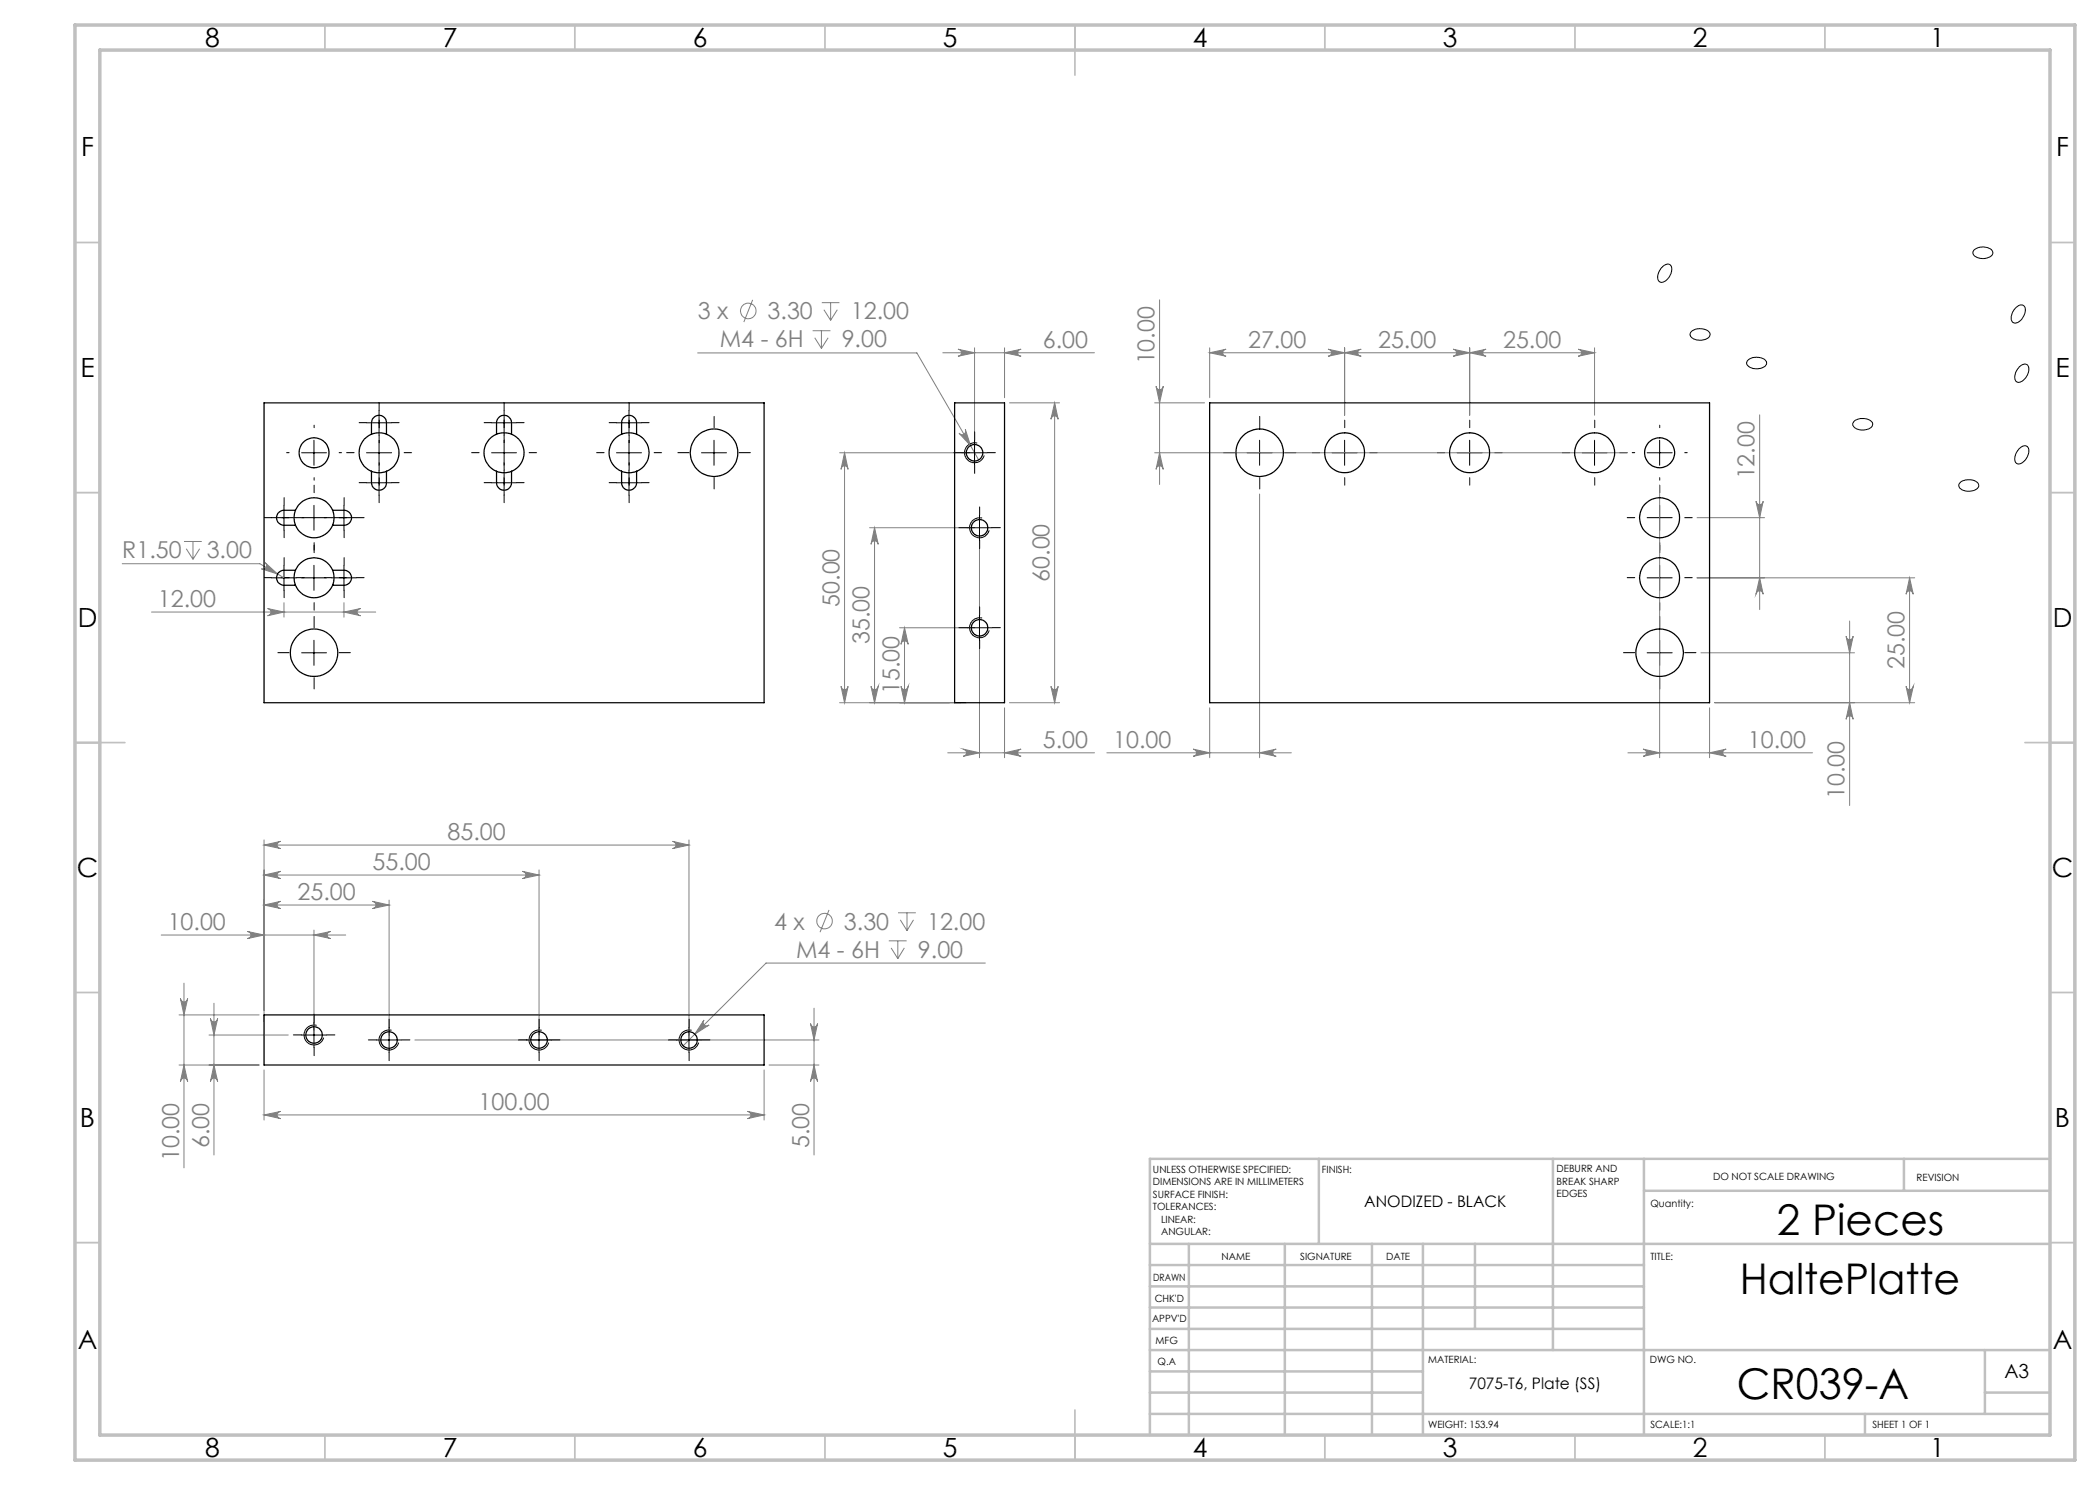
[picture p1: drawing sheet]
<svg xmlns="http://www.w3.org/2000/svg" width="420mm" height="297mm" viewBox="0 0 420 297" stroke-linecap="round" stroke-linejoin="round" font-family="sans-serif">
<g fill="none" stroke="#c0c0c0" stroke-width=".35">
<path d="M65 5v5M115 5v5M165 5v5M215 5v10M265 5v5M315 5v5M365 5v5M15 48.5h5M410 48.5h5M15 98.5h5M410 98.5h5M15 148.5h10"/>
<path d="M405 148.5h10M15 198.5h5M410 198.5h5M15 248.5h5M410 248.5h5M65 287v5M115 287v5M165 287v5M215 282v10M265 287v5M315 287v5M365 287v5"/>
</g>
<g fill="none" stroke="#c0c0c0" stroke-width=".5">
<path d="M263.8 231.8v17M310.6 231.8v38.2M328.8 231.8v55.2M328.8 238.2h81.2M380.8 231.8v6.4M410 231.8h-180v55.2M230 248.8h180M230 257.3h98.8M230 253h98.8M237.8 248.8v38.2M257 248.8v38.2M274.4 248.8v38.2"/>
<path d="M284.6 248.8v38.2M295 248.8v17M230 265.8h98.8M230 261.5h98.8M230 278.5h54.6M230 274.3h54.6M230 270h180M397 278.5h13M397 270v12.8M230 282.8h180M373 282.8v4.2"/>
</g>
<path d="M15 5h400v287h-400zM20 10h390v277h-390z" fill="none" stroke="#c0c0c0" stroke-width=".7"/>
<g fill="none" stroke="#808080" stroke-width=".2">
<path d="M150.5 60l-1.7 4.4M231.9 60v36.9M139.5 70.6h43.9l12.3 21.4M162.5 66.1h3.6M162.9 67.6l1.4 2.1M164.3 66.1v3.6M164.4 60.5h3.5M164.8 61.9l1.3 2.2M165.6 67.6l-1.3 2.1M166.1 60.5v3.6M167.5 61.9l-1.4 2.2M188.6 70.6h30.3"/>
<path d="M191.6 69.8l3.3 .8-3.3 .7a.71 .71 0 0 0 .7-.7 .71 .71 0 0 0-.7-.8zM194.9 69.6v20M200.9 70.6l3.3-.8a.71 .71 0 0 0-.7 .8 .71 .71 0 0 0 .7 .7zM200.9 69.6v9.9M231.2 77.3a.72 .72 0 0 0 .7 .6 .72 .72 0 0 0 .8-.6l-.8 3.3zM241.9 69.6v9.9M241.9 70.6h77M241.9 70.6l3.3-.8a.71 .71 0 0 0-.7 .8 .71 .71 0 0 0 .7 .7zM265.6 69.8l3.3 .8-3.3 .7a.71 .71 0 0 0 .7-.7 .71 .71 0 0 0-.7-.8zM268.9 70.6l3.3-.8a.71 .71 0 0 0-.6 .8 .71 .71 0 0 0 .6 .7zM268.9 69.6v13.4M290.6 69.8l3.3 .8-3.3 .7a.71 .71 0 0 0 .7-.7 .71 .71 0 0 0-.7-.8z"/>
<path d="M293.9 70.6l3.3-.8a.71 .71 0 0 0-.7 .8 .71 .71 0 0 0 .7 .7zM293.9 69.6v13.4M315.6 69.8l3.3 .8-3.3 .7a.71 .71 0 0 0 .7-.7 .71 .71 0 0 0-.7-.8zM318.9 69.6v13.4M167.9 90.6h26M168.9 90.6v49.9M168.9 90.6l.7 3.3a.71 .71 0 0 0-.7-.7 .71 .71 0 0 0-.7 .7zM191.8 86.6a.74 .74 0 0 0 1 .3 .74 .74 0 0 0 .3-1l1 3.2zM201.9 80.6h10M210.9 80.6l.7 3.3a.72 .72 0 0 0-.7-.7 .72 .72 0 0 0-.7 .7zM210.9 80.6v59.9M230.9 80.6h10"/>
<path d="M230.9 90.6h94.5M231.9 90.6l.8 3.3a.72 .72 0 0 0-.8-.7 .72 .72 0 0 0-.7 .7zM251.9 98.8v52.7M331.9 97v54.5M351.9 83v38.9M24.4 112.7h27.6l4.8 2.9M36.8 108.3h3.6M37.3 109.7l1.3 2.2M38.6 108.3v3.6M39.9 109.7l-1.3 2.2M53 112.5l2.5 2.3-3.2-1a.72 .72 0 0 0 .9-.3 .72 .72 0 0 0-.2-1zM173.9 105.5h21"/>
<path d="M174.9 105.5v35M174.9 105.5l.7 3.4a.72 .72 0 0 0-.7-.7 .72 .72 0 0 0-.7 .7zM195.9 106.6v44.9M339.4 103.5h13.5M339.4 115.6h43.5M351.2 100.3a.72 .72 0 0 0 .7 .6 .72 .72 0 0 0 .7-.6l-.7 3.2zM351.9 115.6l.7 3.2a.72 .72 0 0 0-.7-.6 .72 .72 0 0 0-.7 .6zM381.9 115.6v24.9M381.9 115.6l.8 3.2a.72 .72 0 0 0-.8-.6 .72 .72 0 0 0-.7 .6zM30.3 122.4h44.8M53.5 121.7l3.3 .7-3.3 .8a.72 .72 0 0 0 .7-.8 .72 .72 0 0 0-.7-.7zM56.8 120.5v2.9"/>
<path d="M68.8 122.4l3.3-.7a.72 .72 0 0 0-.7 .7 .72 .72 0 0 0 .7 .8zM68.8 120.5v2.9M168.2 137.3a.71 .71 0 0 0 .7 .6 .71 .71 0 0 0 .7-.6l-.7 3.2zM174.2 137.3a.72 .72 0 0 0 .7 .6 .72 .72 0 0 0 .7-.6l-.7 3.2zM179.9 125.6h15M180.2 137.3a.72 .72 0 0 0 .7 .6 .72 .72 0 0 0 .7-.6l-.7 3.2zM180.9 125.6v14.9M180.9 125.6l.7 3.3a.72 .72 0 0 0-.7-.7 .72 .72 0 0 0-.7 .7zM210.2 137.3a.72 .72 0 0 0 .7 .6 .72 .72 0 0 0 .7-.6l-.7 3.2zM340.2 130.6h30.7M369.2 127.2a.71 .71 0 0 0 .7 .7 .71 .71 0 0 0 .7-.7l-.7 3.4zM369.9 124.2v36.9"/>
<path d="M381.2 137.3a.72 .72 0 0 0 .7 .6 .72 .72 0 0 0 .8-.6l-.8 3.2zM167.9 140.5h25.4M189.5 150.6h29.4M192.6 149.8l3.3 .8-3.3 .7a.72 .72 0 0 0 .7-.8 .72 .72 0 0 0-.7-.7zM200.9 150.6l3.3-.8a.72 .72 0 0 0-.7 .7 .72 .72 0 0 0 .7 .8zM200.9 141.6v9.9M201.9 140.5h10M221.4 150.6h36.9M238.6 149.8l3.3 .8-3.3 .7a.72 .72 0 0 0 .7-.8 .72 .72 0 0 0-.7-.7zM241.9 141.6v9.9M251.9 150.6l3.3-.8a.72 .72 0 0 0-.6 .7 .72 .72 0 0 0 .6 .8zM325.6 150.6h36.9"/>
<path d="M328.6 149.8l3.3 .8-3.3 .7a.72 .72 0 0 0 .7-.8 .72 .72 0 0 0-.7-.7zM341.9 150.6l3.3-.8a.72 .72 0 0 0-.7 .7 .72 .72 0 0 0 .7 .8zM341.9 141.6v9.9M342.9 140.5h40M369.9 140.5l.7 3.4a.71 .71 0 0 0-.7-.7 .71 .71 0 0 0-.7 .7zM52.8 175l3.3-.7a.72 .72 0 0 0-.7 .7 .72 .72 0 0 0 .7 .7zM52.8 169l3.3-.7a.72 .72 0 0 0-.7 .7 .72 .72 0 0 0 .7 .7zM52.8 168v36.4M52.8 175h55M52.8 169h85M104.5 174.3l3.3 .7-3.3 .7a.72 .72 0 0 0 .7-.7 .72 .72 0 0 0-.7-.7zM107.8 174v33"/>
<path d="M134.5 168.3l3.3 .7-3.3 .7a.72 .72 0 0 0 .7-.7 .72 .72 0 0 0-.7-.7zM137.8 168v39M32.2 187h36.9M36.1 199.7a.72 .72 0 0 0 .7 .7 .72 .72 0 0 0 .7-.7l-.7 3.3zM36.8 196.6v37M49.5 186.3l3.3 .7-3.3 .7a.71 .71 0 0 0 .7-.7 .71 .71 0 0 0-.7-.7zM52.8 181l3.3-.7a.72 .72 0 0 0-.7 .7 .72 .72 0 0 0 .7 .7zM52.8 181h25M62.8 186v20M62.8 187l3.3-.7a.71 .71 0 0 0-.7 .7 .71 .71 0 0 0 .7 .7zM74.5 180.3l3.3 .7-3.3 .7a.72 .72 0 0 0 .7-.7 .72 .72 0 0 0-.7-.7zM77.8 180v27"/>
<path d="M165.8 182l-1.8 4.4M177.8 188.2h3.5M178.2 189.6l1.4 2.1M179.6 188.2v3.5M179.6 182.6h3.6M180.1 184l1.3 2.1M180.9 189.6l-1.3 2.1M181.4 182.6v3.5M182.7 184l-1.3 2.1M197.1 192.6h-43.9l-16.6 16.6M35.8 203h16M35.8 213h16"/>
<path d="M36.8 213l.7 3.3a.72 .72 0 0 0-.7-.7 .72 .72 0 0 0-.7 .7zM41.8 207h15.8M42.1 203.7a.72 .72 0 0 0 .7 .7 .72 .72 0 0 0 .7-.7l-.7 3.3zM42.8 200.7v30.3M42.8 213l.7 3.3a.72 .72 0 0 0-.7-.7 .72 .72 0 0 0-.7 .7zM52.8 214v10M83 208h80.8M140.8 204a.71 .71 0 0 0 0 1 .71 .71 0 0 0 1 0l-2.8 1.8zM152.8 214v10M153.8 213h10M162.1 204.7a.71 .71 0 0 0 .7 .7 .71 .71 0 0 0 .7-.7l-.7 3.3zM162.8 201.6v29.4"/>
<path d="M162.8 213l.7 3.3a.71 .71 0 0 0-.7-.7 .71 .71 0 0 0-.7 .7zM52.8 223l3.3-.7a.72 .72 0 0 0-.7 .7 .72 .72 0 0 0 .7 .7zM52.8 223h100M149.5 222.3l3.3 .7-3.3 .7a.72 .72 0 0 0 .7-.7 .72 .72 0 0 0-.7-.7z"/>
<circle cx="149.7" cy="62.2" r="1.55"/>
<circle cx="164.9" cy="184.2" r="1.56"/>
</g>
<g fill="none" stroke="#000" stroke-width=".2">
<path d="M332.2 53.6l.5-.4a.94 .94 0 0 1 1.2-.3 .94 .94 0 0 1 .4 1.2 2.5 2.5 0 0 1-2.2 2.3 1.41 1.41 0 0 1-.3-2.1zM394.9 49.9a2.7 2.7 0 0 1 3.6 .3 1.1 1.1 0 0 1-1.1 1.4 2.33 2.33 0 0 1-2.8-.9zM338.3 66.3a2.65 2.65 0 0 1 3.7 .4v.1a1.43 1.43 0 0 1-1.5 1.2 2.18 2.18 0 0 1-2.5-1zM349.5 72.1a2.74 2.74 0 0 1 3.7 .1 .97 .97 0 0 1-.8 1.4 2.41 2.41 0 0 1-3.1-.9zM403.1 61.6l.1-.1a.98 .98 0 0 1 1-.5 .98 .98 0 0 1 .9 .7 2.77 2.77 0 0 1-2.1 2.9 1.18 1.18 0 0 1-.6-1.8zM403.8 73.4l.3-.2a.98 .98 0 0 1 1.3-.3 .98 .98 0 0 1 .3 1.4 2.53 2.53 0 0 1-2.2 2.1 1.24 1.24 0 0 1-.4-1.8zM60.3 90.6h5M62.8 88v5.1M73.3 90.6h5M73.3 84.6h5M73.3 96.6h5M75.8 82.1v5"/>
<path d="M75.8 88v5.1M75.8 94v5.1M98.3 90.6h5M98.3 84.6h5M98.3 96.6h5M100.8 82.1v5M100.8 88v5.1M100.8 94v5.1M123.3 90.6h5M123.3 84.6h5M123.3 96.6h5M125.8 82.1v5"/>
<path d="M125.8 88v5.1M125.8 94v5.1M140.3 90.6h5M142.8 88v5.1M192.4 90.6h5M194.9 88v5.1M195.4 88.6a2 2 0 0 0-2.4 1.4 2 2 0 0 0 1.4 2.5 2 2 0 0 0 2.4-1.4M249.4 90.6h5M251.9 88v5.1M266.4 90.6h5M268.9 88v5.1M291.4 90.6h5"/>
<path d="M293.9 88v5.1M316.4 90.6h5M318.9 88v5.1M329.4 90.6h5M331.9 88v5.1M370.9 84.2a2.64 2.64 0 0 1 3.6 .5v.1a1.43 1.43 0 0 1-1.5 1.2 1.93 1.93 0 0 1-2.5-1.2zM392.1 96.4a2.74 2.74 0 0 1 3.6 .4 1.27 1.27 0 0 1-1.5 1.4 1.93 1.93 0 0 1-2.4-1.1zM403.8 89.8l.3-.3a.98 .98 0 0 1 1.3-.2 .98 .98 0 0 1 .3 1.3 2.36 2.36 0 0 1-2.3 2.1 1.63 1.63 0 0 1-.1-2.3zM54.3 103.5h5M54.3 115.6h5M56.8 101.1v4.9M56.8 113.1v5"/>
<path d="M60.3 103.5h5M60.3 115.6h5M62.8 101.1v4.9M62.8 113.1v5M66.3 103.5h5M66.3 115.6h5M68.8 101.1v4.9M68.8 113.1v5M193.4 105.5h5M195.9 103v5.1M196.4 103.6a2 2 0 0 0-2.4 1.4 2 2 0 0 0 1.4 2.5 2 2 0 0 0 2.4-1.4M329.4 103.5h5"/>
<path d="M329.4 115.6h5M331.9 101.1v4.9M331.9 113.1v5M60.3 130.6h5M62.8 128.1v5M193.4 125.6h5M195.9 123v5.1M196.4 123.6a2 2 0 0 0-2.4 1.4 2 2 0 0 0 1.4 2.5 2 2 0 0 0 2.4-1.4M329.4 130.6h5M331.9 128.1v5M60.3 207h5M62.8 204.5v5"/>
<path d="M63.3 205.1a2 2 0 0 0-2.4 1.4 2 2 0 0 0 1.4 2.4 2 2 0 0 0 2.4-1.4M75.3 208h5M77.8 205.5v5M78.3 206.1a2 2 0 0 0-2.4 1.4 2 2 0 0 0 1.4 2.4 2 2 0 0 0 2.4-1.4M105.3 208h5M107.8 205.5v5M108.3 206.1a2 2 0 0 0-2.4 1.4 2 2 0 0 0 1.4 2.4 2 2 0 0 0 2.4-1.4M135.3 208h5M137.8 205.5v5M138.3 206.1a2 2 0 0 0-2.4 1.4 2 2 0 0 0 1.4 2.4 2 2 0 0 0 2.4-1.4"/>
</g>
<g fill="none" stroke="#000" stroke-width=".2" stroke-dasharray="15.2 1.3 1.3 1.3">
<path d="M57.8 90.5h-.5M62.8 85.5v-.5M62.8 95.5v.5M62.8 98.5v-1.5M67.8 90.5h.5M70.8 90.5h-1.5M73.3 84.5h-1.5M73.3 96.5h-1.5M75.8 82v-1.5M75.8 87v1.5M75.8 94v-1.5M75.8 99v1.5"/>
<path d="M75.8 85.5v-1.5M75.8 95.5v1.5M78.3 84.5h1.5M78.3 96.5h1.5M80.8 90.5h1.5M95.8 90.5h-1.5M98.3 84.5h-1.5M98.3 96.5h-1.5M100.8 85.5v-1.5M100.8 95.5v1.5M100.8 82v-1.5M100.8 87v1.5"/>
<path d="M100.8 94v-1.5M100.8 99v1.5M103.3 84.5h1.5M103.3 96.5h1.5M105.8 90.5h1.5M120.8 90.5h-1.5M123.3 84.5h-1.5M123.3 96.5h-1.5M125.8 82v-1.5M125.8 87v1.5M125.8 85.5v-1.5M125.8 95.5v1.5"/>
<path d="M125.8 94v-1.5M125.8 99v1.5M128.3 84.5h1.5M128.3 96.5h1.5M130.8 90.5h1.5M137.8 90.5h-2.2M142.8 85.5v-2.2M142.8 95.5v2.3M147.8 90.5h2.3M192.4 90.5h-1.6M194.9 88v-1.6M194.9 93v1.7"/>
<path d="M197.4 90.5h1.7M246.9 90.5h-2.2M251.9 85.5v-2.2M251.9 95.5v2.3M256.9 90.5h2.3M263.9 90.5h-1.5M268.9 85.5v-1.5M268.9 95.5v1.5M273.9 90.5h1.5M288.9 90.5h-1.5M293.9 85.5v-1.5M293.9 95.5v1.5"/>
<path d="M298.9 90.5h1.5M313.9 90.5h-1.5M318.9 85.5v-1.5M318.9 95.5v1.5M323.9 90.5h1.5M326.9 90.5h-.5M331.9 85.5v-.5M331.9 95.5v.5M331.9 98.5v-1.5M336.9 90.5h.5M54.3 103.5h-1.5M54.3 115.5h-1.5"/>
<path d="M56.8 101v-1.5M56.8 106v1.5M56.8 113v-1.5M56.8 118v1.5M57.8 103.5h-1.5M57.8 115.5h-1.5M59.3 103.5h1.5M59.3 115.5h1.5M62.8 108.5v1.5M62.8 110.5v-1.5M66.3 103.5h-1.5M66.3 115.5h-1.5"/>
<path d="M67.8 103.5h1.5M67.8 115.5h1.5M68.8 101v-1.5M68.8 106v1.5M68.8 113v-1.5M68.8 118v1.5M71.3 103.5h1.5M71.3 115.5h1.5M193.4 105.5h-1.6M195.9 103v-1.6M195.9 108v1.7M198.4 105.5h1.7"/>
<path d="M326.9 103.5h-1.5M326.9 115.5h-1.5M331.9 108.5v1.5M331.9 110.5v-1.5M336.9 103.5h1.5M336.9 115.5h1.5M57.8 130.5h-2.2M62.8 125.5v-2.2M62.8 135.5v2.3M62.8 120.5v1.5M67.8 130.5h2.3M193.4 125.5h-1.6"/>
<path d="M195.9 123v-1.6M195.9 128v1.7M198.4 125.5h1.7M326.9 130.5h-2.2M331.9 120.5v1.5M331.9 125.5v-2.2M331.9 135.5v2.3M336.9 130.5h2.3M60.3 207h-1.6M62.8 204.5v-1.7M62.8 209.5v1.6M65.3 207h1.7"/>
<path d="M75.3 208h-1.6M77.8 205.5v-1.7M77.8 210.5v1.6M80.3 208h1.7M105.3 208h-1.6M107.8 205.5v-1.7M107.8 210.5v1.6M110.3 208h1.7M135.3 208h-1.6M137.8 205.5v-1.7M137.8 210.5v1.6M140.3 208h1.7"/>
</g>
<g fill="#808080">
<path d="M68.8 122.4l3.3-.7a.72 .72 0 0 0-.7 .7 .72 .72 0 0 0 .7 .8zM53.5 121.7l3.3 .7-3.3 .8a.72 .72 0 0 0 .7-.8 .72 .72 0 0 0-.7-.7zM251.9 150.6l3.3-.8a.72 .72 0 0 0-.6 .7 .72 .72 0 0 0 .6 .8zM238.6 149.8l3.3 .8-3.3 .7a.72 .72 0 0 0 .7-.8 .72 .72 0 0 0-.7-.7z"/>
<path d="M53 112.5a.72 .72 0 0 1 .2 1 .72 .72 0 0 1-.9 .3l3.2 1zM192.6 149.8l3.3 .8-3.3 .7a.72 .72 0 0 0 .7-.8 .72 .72 0 0 0-.7-.7zM200.9 150.6l3.3-.8a.72 .72 0 0 0-.7 .7 .72 .72 0 0 0 .7 .8zM191.6 69.8l3.3 .8-3.3 .7a.71 .71 0 0 0 .7-.7 .71 .71 0 0 0-.7-.8zM200.9 70.6l3.3-.8a.71 .71 0 0 0-.7 .8 .71 .71 0 0 0 .7 .7zM191.8 86.6l2.3 2.5-1-3.2a.74 .74 0 0 1-.3 .9 .74 .74 0 0 1-1-.2zM52.8 223l3.3-.7a.72 .72 0 0 0-.7 .7 .72 .72 0 0 0 .7 .7zM149.5 222.3l3.3 .7-3.3 .7a.72 .72 0 0 0 .7-.7 .72 .72 0 0 0-.7-.7zM49.5 186.3l3.3 .7-3.3 .7a.71 .71 0 0 0 .7-.7 .71 .71 0 0 0-.7-.7zM62.8 187l3.3-.7a.71 .71 0 0 0-.7 .7 .71 .71 0 0 0 .7 .7zM52.8 181l3.3-.7a.72 .72 0 0 0-.7 .7 .72 .72 0 0 0 .7 .7zM74.5 180.3l3.3 .7-3.3 .7a.72 .72 0 0 0 .7-.7 .72 .72 0 0 0-.7-.7zM52.8 175l3.3-.7a.72 .72 0 0 0-.7 .7 .72 .72 0 0 0 .7 .7zM104.5 174.3l3.3 .7-3.3 .7a.72 .72 0 0 0 .7-.7 .72 .72 0 0 0-.7-.7zM52.8 169l3.3-.7a.72 .72 0 0 0-.7 .7 .72 .72 0 0 0 .7 .7zM134.5 168.3l3.3 .7-3.3 .7a.72 .72 0 0 0 .7-.7 .72 .72 0 0 0-.7-.7zM140.8 204l-1.8 2.8 2.8-1.8a.71 .71 0 0 1-1 0 .71 .71 0 0 1 0-1zM268.9 70.6l3.3-.8a.71 .71 0 0 0-.6 .8 .71 .71 0 0 0 .6 .7zM290.6 69.8l3.3 .8-3.3 .7a.71 .71 0 0 0 .7-.7 .71 .71 0 0 0-.7-.8zM293.9 70.6l3.3-.8a.71 .71 0 0 0-.7 .8 .71 .71 0 0 0 .7 .7zM315.6 69.8l3.3 .8-3.3 .7a.71 .71 0 0 0 .7-.7 .71 .71 0 0 0-.7-.8zM241.9 70.6l3.3-.8a.71 .71 0 0 0-.7 .8 .71 .71 0 0 0 .7 .7zM265.6 69.8l3.3 .8-3.3 .7a.71 .71 0 0 0 .7-.7 .71 .71 0 0 0-.7-.8zM328.6 149.8l3.3 .8-3.3 .7a.72 .72 0 0 0 .7-.8 .72 .72 0 0 0-.7-.7zM341.9 150.6l3.3-.8a.72 .72 0 0 0-.7 .7 .72 .72 0 0 0 .7 .8z"/>
<path d="M210.2 137.3a.72 .72 0 0 0 .7 .6 .72 .72 0 0 0 .7-.6l-.7 3.2zM210.9 80.6l.7 3.3a.72 .72 0 0 0-.7-.7 .72 .72 0 0 0-.7 .7zM231.9 90.6l.8 3.3a.72 .72 0 0 0-.8-.7 .72 .72 0 0 0-.7 .7zM231.2 77.3a.72 .72 0 0 0 .7 .6 .72 .72 0 0 0 .8-.6l-.8 3.3z"/>
<path d="M180.9 125.6l.7 3.3a.72 .72 0 0 0-.7-.7 .72 .72 0 0 0-.7 .7zM180.2 137.3a.72 .72 0 0 0 .7 .6 .72 .72 0 0 0 .7-.6l-.7 3.2zM174.9 105.5l.7 3.4a.72 .72 0 0 0-.7-.7 .72 .72 0 0 0-.7 .7zM174.2 137.3a.72 .72 0 0 0 .7 .6 .72 .72 0 0 0 .7-.6l-.7 3.2zM168.9 90.6l.7 3.3a.71 .71 0 0 0-.7-.7 .71 .71 0 0 0-.7 .7zM168.2 137.3a.71 .71 0 0 0 .7 .6 .71 .71 0 0 0 .7-.6l-.7 3.2zM36.1 199.7a.72 .72 0 0 0 .7 .7 .72 .72 0 0 0 .7-.7l-.7 3.3zM36.8 213l.7 3.3a.72 .72 0 0 0-.7-.7 .72 .72 0 0 0-.7 .7zM42.1 203.7a.72 .72 0 0 0 .7 .7 .72 .72 0 0 0 .7-.7l-.7 3.3zM42.8 213l.7 3.3a.72 .72 0 0 0-.7-.7 .72 .72 0 0 0-.7 .7zM162.1 204.7a.71 .71 0 0 0 .7 .7 .71 .71 0 0 0 .7-.7l-.7 3.3zM162.8 213l.7 3.3a.71 .71 0 0 0-.7-.7 .71 .71 0 0 0-.7 .7zM351.2 100.3a.72 .72 0 0 0 .7 .6 .72 .72 0 0 0 .7-.6l-.7 3.2zM351.9 115.6l.7 3.2a.72 .72 0 0 0-.7-.6 .72 .72 0 0 0-.7 .6zM369.2 127.2a.71 .71 0 0 0 .7 .7 .71 .71 0 0 0 .7-.7l-.7 3.4zM369.9 140.5l.7 3.4a.71 .71 0 0 0-.7-.7 .71 .71 0 0 0-.7 .7zM381.9 115.6l.8 3.2a.72 .72 0 0 0-.8-.6 .72 .72 0 0 0-.7 .6zM381.2 137.3a.72 .72 0 0 0 .7 .6 .72 .72 0 0 0 .8-.6l-.8 3.2z"/>
</g>
<g fill="none" stroke="#000" stroke-width=".25">
<path d="M52.8 80.6h100v59.9h-100zM74.3 86.9v-2.3a1.5 1.5 0 0 1 1.5-1.5 1.5 1.5 0 0 1 1.5 1.5v2.3M74.3 86.9a4 4 0 0 0-2.5 3.7 4 4 0 0 0 2.5 3.7M74.3 94.3v2.3a1.5 1.5 0 0 0 1.5 1.4 1.5 1.5 0 0 0 1.5-1.4v-2.3M74.3 94.3a4.1 4.1 0 0 0 3 0M74.3 86.9a4.1 4.1 0 0 1 3 0M77.3 86.9a4 4 0 0 1 2.5 3.7 4 4 0 0 1-2.5 3.7M99.3 86.9v-2.3a1.5 1.5 0 0 1 1.5-1.5 1.5 1.5 0 0 1 1.5 1.5v2.3M99.3 86.9a4 4 0 0 0-2.5 3.7 4 4 0 0 0 2.5 3.7M99.3 94.3v2.3a1.5 1.5 0 0 0 1.5 1.4 1.5 1.5 0 0 0 1.5-1.4v-2.3M99.3 94.3a4.1 4.1 0 0 0 3 0M99.3 86.9a4.1 4.1 0 0 1 3 0"/>
<path d="M102.3 86.9a4 4 0 0 1 2.5 3.7 4 4 0 0 1-2.5 3.7M124.3 86.9v-2.3a1.5 1.5 0 0 1 1.5-1.5 1.5 1.5 0 0 1 1.5 1.5v2.3M124.3 86.9a4 4 0 0 0-2.5 3.7 4 4 0 0 0 2.5 3.7M124.3 94.3v2.3a1.5 1.5 0 0 0 1.5 1.4 1.5 1.5 0 0 0 1.5-1.4v-2.3M124.3 94.3a4.1 4.1 0 0 0 3 0M124.3 86.9a4.1 4.1 0 0 1 3 0M127.3 86.9a4 4 0 0 1 2.5 3.7 4 4 0 0 1-2.5 3.7M190.9 80.6h10v59.9h-10zM241.9 80.6h100v59.9h-100zM59.1 102.1h-2.3a1.5 1.5 0 0 0-1.5 1.5 1.5 1.5 0 0 0 1.5 1.5h2.3M59.1 105.1a4 4 0 0 0 3.7 2.5 4 4 0 0 0 3.7-2.5M59.1 102.1a4 4 0 0 1 3.7-2.5 4 4 0 0 1 3.7 2.5"/>
<path d="M59.1 114h-2.3a1.5 1.5 0 0 0-1.5 1.5 1.5 1.5 0 0 0 1.5 1.5h2.3M59.1 117a4 4 0 0 0 3.7 2.6 4 4 0 0 0 3.7-2.6M59.1 114a4 4 0 0 1 3.7-2.5 4 4 0 0 1 3.7 2.5M59.1 114a4.1 4.1 0 0 0 0 3M59.1 102.1a4.1 4.1 0 0 0 0 3M66.5 102.1h2.3a1.5 1.5 0 0 1 1.5 1.5 1.5 1.5 0 0 1-1.5 1.5h-2.3M66.5 114h2.3a1.5 1.5 0 0 1 1.5 1.5 1.5 1.5 0 0 1-1.5 1.5h-2.3M66.5 102.1a4.1 4.1 0 0 1 0 3M66.5 114a4.1 4.1 0 0 1 0 3M52.8 203h100v10h-100z"/>
<circle cx="62.8" cy="90.6" r="3"/>
<circle cx="142.8" cy="90.6" r="4.7"/>
<circle cx="194.9" cy="90.5" r="1.65"/>
<circle cx="251.9" cy="90.5" r="4.7"/>
<circle cx="268.9" cy="90.6" r="4"/>
<circle cx="293.9" cy="90.6" r="4"/>
<circle cx="318.9" cy="90.6" r="4"/>
<circle cx="331.9" cy="90.6" r="2.99"/>
<circle cx="195.9" cy="105.5" r="1.65"/>
<circle cx="331.9" cy="115.6" r="4"/>
<circle cx="331.9" cy="103.6" r="4"/>
<circle cx="62.8" cy="130.6" r="4.7"/>
<circle cx="195.9" cy="125.5" r="1.65"/>
<circle cx="331.9" cy="130.5" r="4.7"/>
<circle cx="62.8" cy="207" r="1.64"/>
<circle cx="77.8" cy="208" r="1.65"/>
<circle cx="107.8" cy="208" r="1.65"/>
<circle cx="137.8" cy="208" r="1.65"/>
</g>
<g font-size="8.5">
<text x="355.4" y="247">2 Pieces</text>
<text x="348" y="258.8">HaltePlatte</text>
<text x="347.4" y="279.7">CR039-A</text>
</g>
<g font-size="5.3">
<text x="41" y="9.5">8</text>
<text x="88.5" y="9.5">7</text>
<text x="138.5" y="9.5">6</text>
<text x="188.5" y="9.5">5</text>
<text x="238.5" y="9.5">4</text>
<text x="288.5" y="9.5">3</text>
<text x="338.5" y="9.5">2</text>
<text x="386" y="9.5">1</text>
<text x="16.2" y="31.3">F</text>
<text x="411.2" y="31.3">F</text>
<text x="16.1" y="75.5">E</text>
<text x="411.1" y="75.5">E</text>
<text x="15.5" y="125.5">D</text>
<text x="410.5" y="125.5">D</text>
<text x="15.4" y="175.5">C</text>
<text x="410.4" y="175.5">C</text>
<text x="16" y="225.5">B</text>
<text x="411" y="225.5">B</text>
<text x="15.5" y="269.8">A</text>
<text x="410.5" y="269.8">A</text>
<text x="41" y="291.5">8</text>
<text x="88.5" y="291.5">7</text>
<text x="138.5" y="291.5">6</text>
<text x="188.5" y="291.5">5</text>
<text x="238.5" y="291.5">4</text>
<text x="288.5" y="291.5">3</text>
<text x="338.5" y="291.5">2</text>
<text x="386" y="291.5">1</text>
</g>
<g font-size="4.7" fill="#808080">
<text x="139.5" y="63.9">3 x</text>
<text x="153.5" y="63.9">3.30</text>
<text x="170.2" y="63.9">12.00</text>
<text x="144" y="69.5">M4 - 6H</text>
<text x="168.3" y="69.5">9.00</text>
<text x="208.6" y="69.5">6.00</text>
<text x="249.6" y="69.5">27.00</text>
<text x="275.6" y="69.5">25.00</text>
<text x="300.6" y="69.5">25.00</text>
<text x="230.9" y="72.9" transform="rotate(-90 230.9 72.9)">10.00</text>
<text x="350.9" y="95.9" transform="rotate(-90 350.9 95.9)">12.00</text>
<text x="24.4" y="111.7">R1.50</text>
<text x="41.3" y="111.7">3.00</text>
<text x="209.9" y="116.4" transform="rotate(-90 209.9 116.4)">60.00</text>
<text x="31.6" y="121.4">12.00</text>
<text x="167.9" y="121.4" transform="rotate(-90 167.9 121.4)">50.00</text>
<text x="173.9" y="128.9" transform="rotate(-90 173.9 128.9)">35.00</text>
<text x="380.9" y="133.9" transform="rotate(-90 380.9 133.9)">25.00</text>
<text x="179.9" y="138.9" transform="rotate(-90 179.9 138.9)">15.00</text>
<text x="208.6" y="149.5">5.00</text>
<text x="222.7" y="149.5">10.00</text>
<text x="349.6" y="149.5">10.00</text>
<text x="368.9" y="159.8" transform="rotate(-90 368.9 159.8)">10.00</text>
<text x="89.5" y="168">85.00</text>
<text x="74.5" y="174">55.00</text>
<text x="59.5" y="180">25.00</text>
<text x="33.5" y="186">10.00</text>
<text x="154.8" y="185.9">4 x</text>
<text x="168.8" y="185.9">3.30</text>
<text x="185.4" y="185.9">12.00</text>
<text x="159.2" y="191.5">M4 - 6H</text>
<text x="183.6" y="191.5">9.00</text>
<text x="95.7" y="222">100.00</text>
<text x="35.8" y="232.3" transform="rotate(-90 35.8 232.3)">10.00</text>
<text x="41.8" y="229.7" transform="rotate(-90 41.8 229.7)">6.00</text>
<text x="161.8" y="229.7" transform="rotate(-90 161.8 229.7)">5.00</text>
</g>
<text font-size="3.9" x="400.9" y="275.5">A3</text>
<g font-size="3.2">
<text x="272.9" y="241.4">ANODIZED - BLACK</text>
<text x="293.8" y="277.9">7075-T6, Plate (SS)</text>
</g>
<g font-size="2">
<text x="230.6" y="234.6">UNLESS OTHERWISE SPECIFIED:</text>
<text x="230.6" y="237.1">DIMENSIONS ARE IN MILLIMETERS</text>
<text x="230.6" y="239.6">SURFACE FINISH:</text>
<text x="264.4" y="234.6">FINISH:</text>
<text x="311.3" y="234.5">DEBURR AND</text>
<text x="311.3" y="237">BREAK SHARP</text>
<text x="311.3" y="239.5">EDGES</text>
<text x="342.6" y="236">DO NOT SCALE DRAWING</text>
<text x="383.3" y="236.2">REVISION</text>
<text x="230.6" y="242.1">TOLERANCES:</text>
<text x="232.2" y="244.6">LINEAR:</text>
<text x="330.1" y="241.4">Quantity:</text>
<text x="232.2" y="247.1">ANGULAR:</text>
<text x="244.3" y="252">NAME</text>
<text x="260" y="251.9">SIGNATURE</text>
<text x="277.2" y="251.9">DATE</text>
<text x="330.1" y="251.9">TITLE:</text>
<text x="230.6" y="256.1">DRAWN</text>
<text x="230.9" y="260.3">CHK'D</text>
<text x="230.4" y="264.4">APPV'D</text>
<text x="231.1" y="268.8">MFG</text>
<text x="231.5" y="273">Q.A</text>
<text x="285.6" y="272.5">MATERIAL:</text>
<text x="330" y="272.5">DWG NO.</text>
<text x="285.6" y="285.5">WEIGHT: 153.94</text>
<text x="330.1" y="285.6">SCALE:1:1</text>
<text x="374.5" y="285.6">SHEET 1 OF 1</text>
</g>
</svg>
